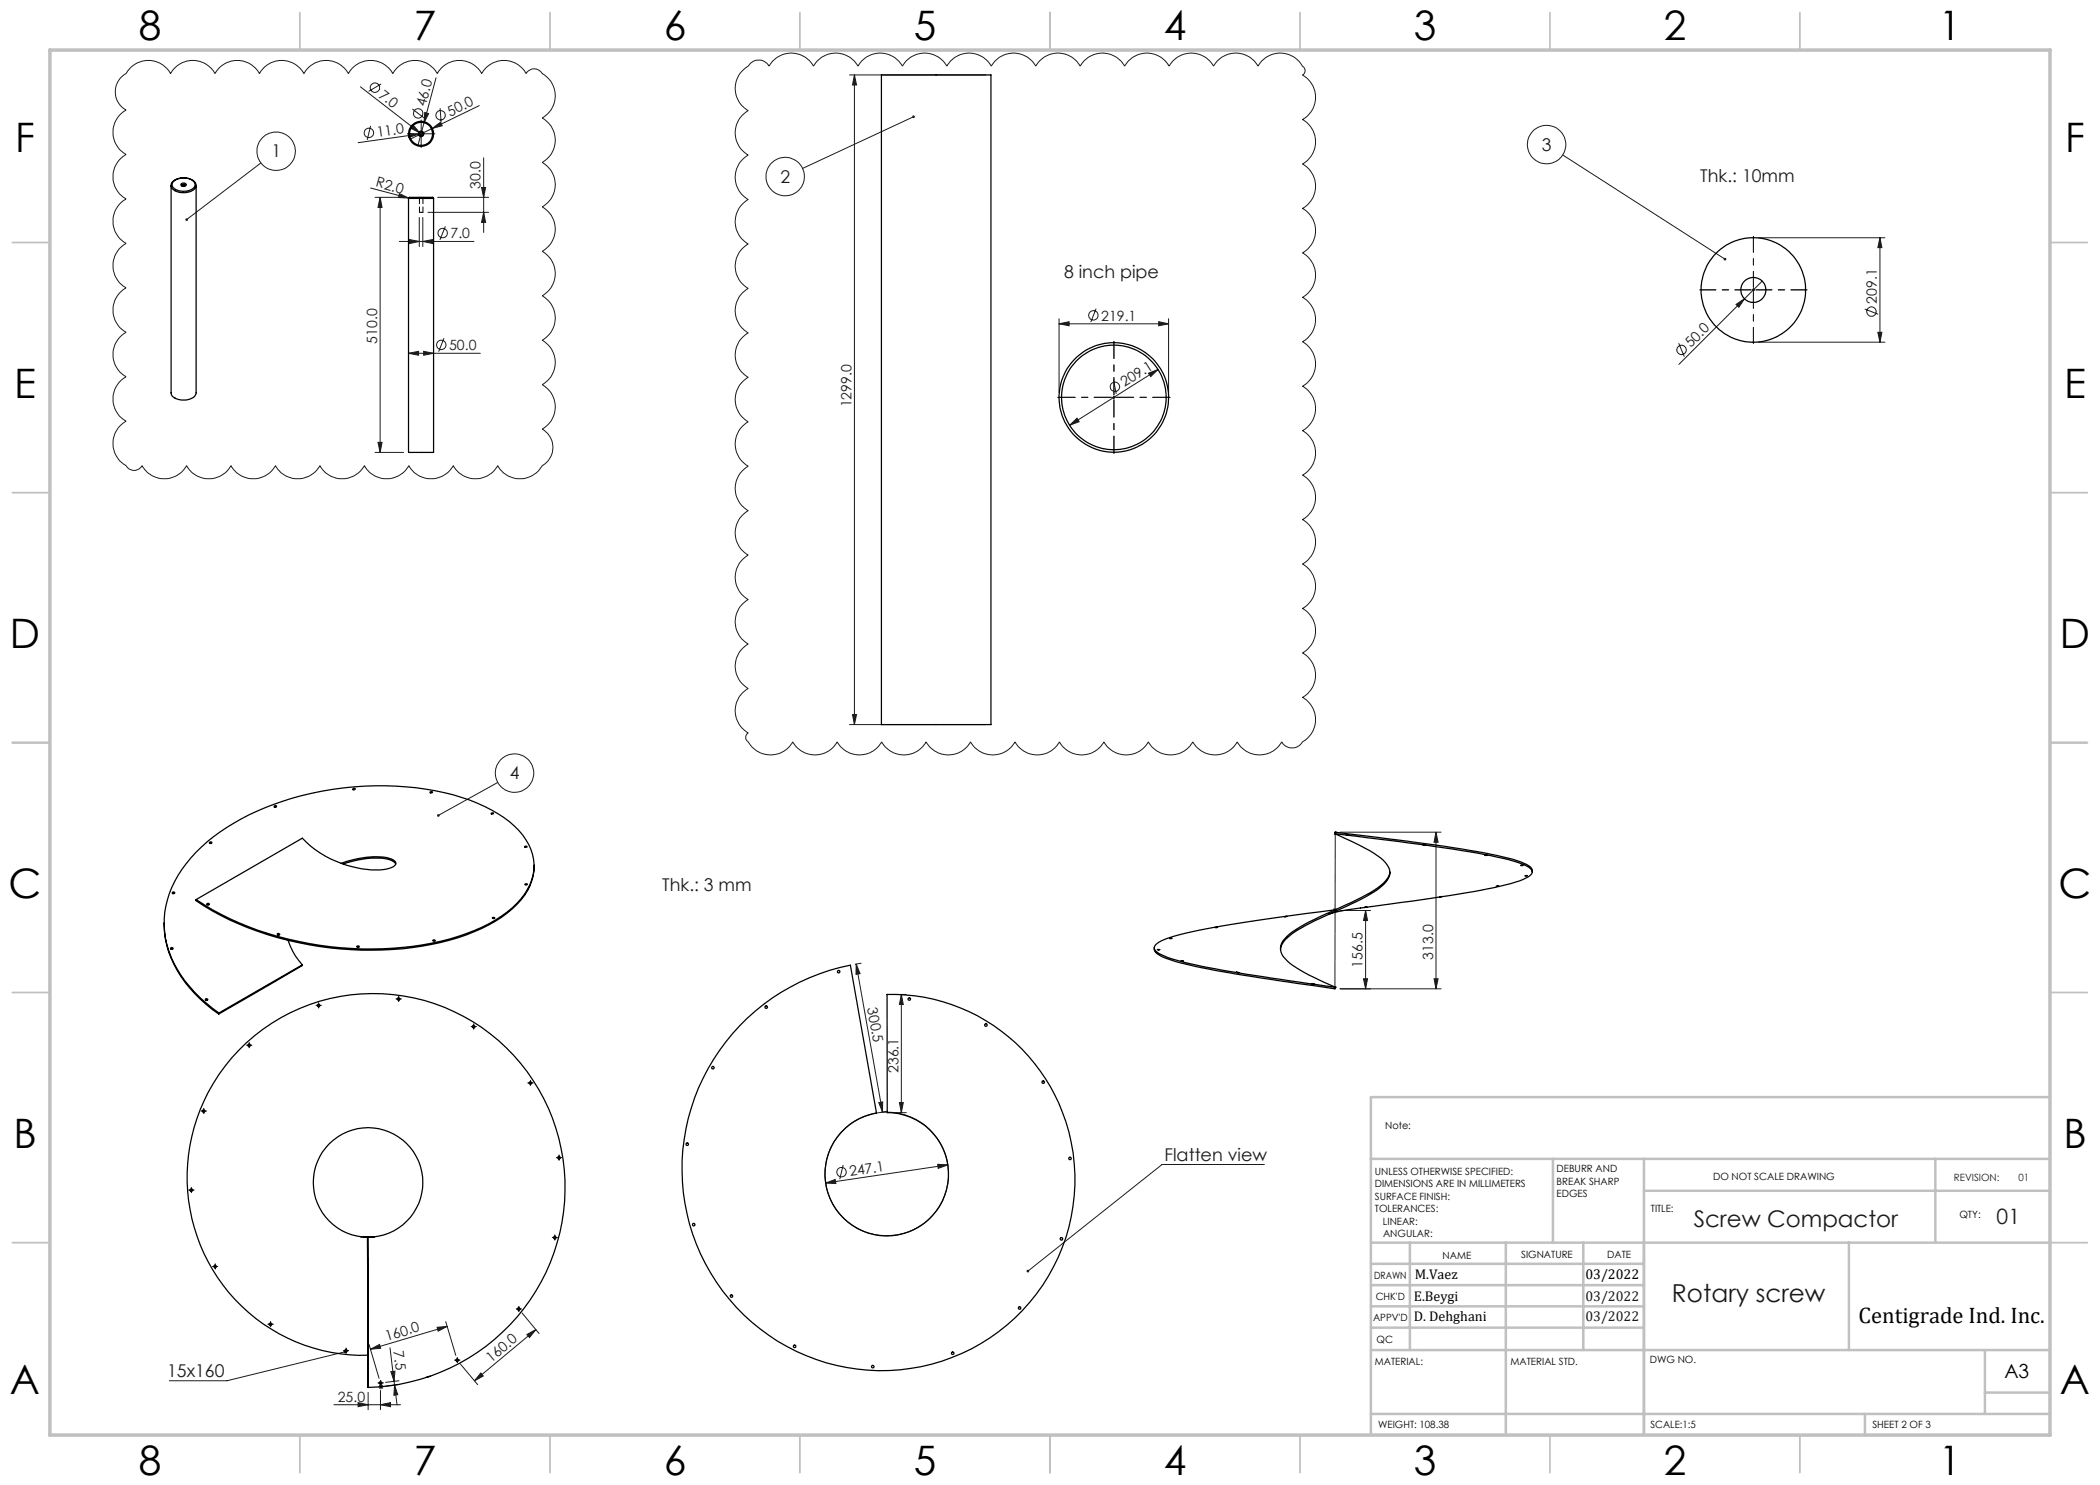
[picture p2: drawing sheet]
<svg xmlns="http://www.w3.org/2000/svg" width="420mm" height="297mm" viewBox="0 0 420 297" stroke-linecap="round" stroke-linejoin="round" font-family="sans-serif">
<g fill="none" stroke="#191924" stroke-width=".2">
<path d="M26.2 13.4a5.1 5.1 0 0 1 7.9 1.3 5.1 5.1 0 0 1 8.9 0 5.1 5.1 0 0 1 8.9 0 5.1 5.1 0 0 1 8.9 0 5.1 5.1 0 0 1 8.9 0 5.1 5.1 0 0 1 8.9 0 5.1 5.1 0 0 1 8.9 0 5.1 5.1 0 0 1 8.8 0 5.1 5.1 0 0 1 8.9 0 1.83 1.83 0 0 1 3.2 0 5.1 5.1 0 0 1 0 8.9 5.1 5.1 0 0 1 0 8.9 5.1 5.1 0 0 1 0 8.9 5.1 5.1 0 0 1 0 8.9 5.1 5.1 0 0 1 0 8.9 5.1 5.1 0 0 1 0 8.8 5.1 5.1 0 0 1 0 8.9 5.1 5.1 0 0 1 0 8.9 4.2 4.2 0 0 1 0 7.3 5.1 5.1 0 0 1-8.8 0 5.1 5.1 0 0 1-8.9 0 5.1 5.1 0 0 1-8.9 0 5.1 5.1 0 0 1-8.9 0 5.1 5.1 0 0 1-8.9 0 5.1 5.1 0 0 1-8.9 0 5.1 5.1 0 0 1-8.9 0 5.1 5.1 0 0 1-8.9 0 5.1 5.1 0 0 1-8.9 0 1.83 1.83 0 0 1-3.2 0 5.1 5.1 0 0 1 0-8.9 5.1 5.1 0 0 1 0-8.9 5.1 5.1 0 0 1 0-8.8 5.1 5.1 0 0 1 0-8.9 5.1 5.1 0 0 1 0-8.9 5.1 5.1 0 0 1 0-8.9 5.1 5.1 0 0 1 0-8.9 5.1 5.1 0 0 1 0-8.9 4.2 4.2 0 0 1 0-7.3zM72.1 17.4l11.9 9.2M76.2 16.8l-2.5 1.5M87.2 15.6l-2.4 8.9M148.4 14.2l1.4-1.2a2.38 2.38 0 0 1 4 .2 5.1 5.1 0 0 1 8.9 0 5.1 5.1 0 0 1 8.9 0 5.1 5.1 0 0 1 8.9 0 5.1 5.1 0 0 1 8.9 0 5.1 5.1 0 0 1 8.9 0 5.1 5.1 0 0 1 8.9 0 5.1 5.1 0 0 1 8.8 0 5.1 5.1 0 0 1 8.9 0 5.1 5.1 0 0 1 8.9 0 5.1 5.1 0 0 1 8.9 0 5.1 5.1 0 0 1 8.9 0 5.1 5.1 0 0 1 9 .1 .99 .99 0 0 1-.1 1.7 5.1 5.1 0 0 1 0 8.9 5.1 5.1 0 0 1 0 8.9 5.1 5.1 0 0 1 0 8.9 5.1 5.1 0 0 1 0 8.9 5.1 5.1 0 0 1 0 8.9 5.1 5.1 0 0 1 0 8.9 5.1 5.1 0 0 1 0 8.9 5.1 5.1 0 0 1 0 8.8 5.1 5.1 0 0 1 0 8.9 5.1 5.1 0 0 1 0 8.9 5.1 5.1 0 0 1 0 8.9 5.1 5.1 0 0 1 0 8.9 5.1 5.1 0 0 1 0 8.9 5.1 5.1 0 0 1 0 8.9 5.1 5.1 0 0 1 0 8.9 2.4 2.4 0 0 1-4.2 0 5.1 5.1 0 0 1-8.9 0 5.1 5.1 0 0 1-8.9 0 5.1 5.1 0 0 1-8.8 0 5.1 5.1 0 0 1-8.9 0 5.1 5.1 0 0 1-8.9 0 5.1 5.1 0 0 1-8.9 0 5.1 5.1 0 0 1-8.9 0 5.1 5.1 0 0 1-8.9 0 5.1 5.1 0 0 1-8.9 0 5.1 5.1 0 0 1-8.9 0 5.1 5.1 0 0 1-8.9 0 5.2 5.2 0 0 1-4.9 2.5 5.2 5.2 0 0 1-4.4-3.3 1.05 1.05 0 0 1 .4-1 5.1 5.1 0 0 1 0-8.9 5.1 5.1 0 0 1 0-8.9 5.1 5.1 0 0 1 0-8.9 5.1 5.1 0 0 1 0-8.9 5.1 5.1 0 0 1 0-8.9 5.1 5.1 0 0 1 0-8.9 5.1 5.1 0 0 1 0-8.9 5.1 5.1 0 0 1 0-8.8 5.1 5.1 0 0 1 0-8.9 5.1 5.1 0 0 1 0-8.9 5.1 5.1 0 0 1 0-8.9 5.1 5.1 0 0 1 0-8.9 5.1 5.1 0 0 1 0-8.9 5.1 5.1 0 0 1 0-8.9 5.1 5.1 0 0 1-1.2-7.9zM169.9 15h27.3M170.9 15l.4 2h-.8zM170.9 15v129.9M52.2 32.6l-14.9 11.3M74.1 37.6l7.6 2M74.1 25.2l-.7 2.8M75 39.5h5.9"/>
<path d="M76 39.5v51M76 39.5l.4 2h-.8zM79.9 38.7l1.8 .9-2-.1zM81.6 26.7l2.1 .1-2 .7zM81.7 39.6l.2 .1M82.5 21.8l2.3 1.8M82.6 25l1.4 1.6-1.9-1zM83.7 26.8l-12.1 1.7M84 26.8h.5M84 26.6l.5 .4M84.2 26.5v.5M84.8 26.7l-1.1 .1"/>
<path d="M84.8 24.5l-1.2 4.5M84.9 22.5l.8 .2-.9 1.8zM86.5 25.7l1.6-1.3 .3 .7zM86.5 25.7l-4.5 2.2M87.5 39.5h10.2M88 21.6l.2 2.9M95.8 21.1l-9.3 4.6M96.3 37.5h.8l-.4 2zM96.7 31.6v14.9M182.7 23.4l-22.2 10.3M312.6 31l32.4 20.8M79.9 48.3h14.9"/>
<path d="M81.9 47.9l2 .4-2 .4zM83.9 43.5v5.8M84.6 48.3l2-.4v.8zM84.6 43.5v5.8M85.6 42.5h12.1M89.1 45.3l-1.1 2.7M96.7 42.5l.4 2h-.8zM350.4 58h.5M350.7 57.7v.5M351.7 47.6h25.3M352.4 56.2l-16.6 16.7M376 47.6l.4 1.9h-.8z"/>
<path d="M376 47.6v20.8M81.7 70.7l2-.4v.7zM81.7 70.7h14.4M84.7 70.3l2 .4-2 .3zM88.8 67.6l-1.1 2.7M211.8 64.8l2-.5v.9zM211.8 63.7v14.8M211.8 64.8h21.9M219.2 61.7l-1 2.7M222.5 79.5h.5M222.7 75.9l.5 2.9M222.8 79.2v.5"/>
<path d="M229.7 74.6l1.9-.7-1.4 1.4zM231.6 73.9l-17.7 11.2M231.7 64.3l2 .5-2 .4zM233.7 63.7v14.8M335.7 68.6l1.2 2.7M347.2 60.9l1.7-1.1-1.1 1.7zM351.7 68.4h25.3M373 61.8l2.6 1.1M375.6 66.5h.8l-.4 1.9zM75 90.5h5.7M75.6 88.5h.8l-.4 2zM213.9 85.1l1.5-1.5 .4 .7z"/>
<path d="M99.6 156.5l-11.9 6.6M169.9 144.9h27.3M170.5 142.9h.8l-.4 2zM267.1 166.4l-.1 31.4M268 166.4h20.2M287.2 166.4l.4 2h-.8zM287.2 166.4v31.4M79.4 199.8h.6M79.7 199.6v.5M171.2 192.8l.8 1.9-.8 .2zM171.2 192.8l5.3 29.6M172.2 192.6l-1.1 .3"/>
<path d="M178.4 198.9h2.9M180.3 198.9v23.6M180.3 198.9l.4 2h-.8zM266.5 182.1h1M266.7 181.7l.7 .8M267.4 181.7l-.7 .8M268 197.8h20.2M268 182.1h6.1M272.7 195.8h.8l-.4 2zM273.1 182.1v15.7M273.1 182.1l.4 2h-.8zM286.8 195.8h.8l-.4 2z"/>
<path d="M49.6 209.1h.5M49.8 208.8v.5M63.5 201.1h.5M63.7 200.8v.6M94.5 205.3h.5M94.7 205.1v.5M105.8 216.6h.5M106.1 216.4v.4M38 238h.5M38.3 237.8v.5M40.5 222.2h.5M40.7 222v.5"/>
<path d="M111.5 231.6h.5M111.8 231.3v.5M165.1 236.6l1.9-.7 .2 .8zM168.6 233l-.6 2.8M175.8 220.5l.7-.1v2zM177.5 222.2l-1.2 .2M178.5 222.5h2.8M179.9 220.5h.8l-.4 2zM187.5 232.9l2.1 .1-2 .7zM189.6 233l-24.5 3.6M252.9 232.9h-20.5l-26.8 21.3M42.8 253.3h.5"/>
<path d="M43 253v.6M110.7 247.5h.5M110.9 247.3v.5M53.8 264.9h.6M54.1 264.6v.5M68.9 270.2h.6M69 270.4l-23.6 5.8h-11.5M69.2 269.9v.5M73.6 278.5v3.4M73.8 268.9l2 6.8M74.1 269.8l1.8-.9 .2 .8zM75.7 277.4h1"/>
<path d="M75.8 277l.8 .7M75.8 276.6h.6M76.1 278.1v3.8M76.1 276.4v.5M76.2 276.9v.9M76.6 277l-.8 .7M78 269.6l.8 6.7M78.2 274.3l.8-.1-.2 2.1zM78.8 276.3l.1 .7M78.9 277l.7 1.9-.8 .1zM78.9 277l.5 4M79.8 276.2l-2.7 .3"/>
<path d="M79.9 276.9l-2.7 .3M87.4 265.5l2-.2-1.8 .9zM89.1 264.3l2.1 6.8M89.4 265.3l-15.3 4.5M91.2 272.1h.5M91.4 271.8v.5M92.1 272.8l3.4 4.1M96.2 274.6l.5 .6-1.8 1zM103.5 261.8h.5M103.8 261.5v.5M104.4 262.6l3.4 4.1M105.4 266.9l1.8-1-1.3 1.6z"/>
<path d="M107.2 265.9l-12.3 10.3M66.8 280.9h13.3M71.6 280.5l2 .4-2 .4zM76.1 280.9l2-.4v.8z"/>
<circle cx="75" cy="17.5" r=".94"/>
<circle cx="55.2" cy="30.3" r="3.8"/>
<circle cx="73.8" cy="26.6" r=".94"/>
<circle cx="83.6" cy="22.7" r=".96"/>
<circle cx="88.1" cy="23.1" r=".94"/>
<circle cx="157.1" cy="35.3" r="3.8"/>
<circle cx="309.3" cy="28.9" r="3.8"/>
<circle cx="88.5" cy="46.6" r=".94"/>
<circle cx="88.3" cy="69" r=".94"/>
<circle cx="218.7" cy="63.1" r=".94"/>
<circle cx="223" cy="77.4" r=".94"/>
<circle cx="336.3" cy="70" r=".93"/>
<circle cx="374.3" cy="62.3" r=".95"/>
<circle cx="102.9" cy="154.6" r="3.8"/>
<circle cx="168.3" cy="234.4" r=".94"/>
<circle cx="177.3" cy="234.8" r="12.4"/>
</g>
<g fill="none" stroke="#191924" stroke-width=".2" stroke-dasharray="15.2 1.3 1.3 1.3">
<path d="M83.7 26.8h-2.2M84.2 26.3v-2.3M84.2 27.3v2.2M84.7 26.8h2.3M79.5 199.8h-.3M79.7 199.5v-.2M80 199.8h.2M49.6 209h-.2M49.9 208.8v-.3M49.9 209.3v.2M50.1 209h.3M63.5 201.1h-.3"/>
<path d="M63.7 200.8v-.2M63.7 201.3v.3M64 201.1h.2M79.7 200v.3M94.5 205.3h-.3M94.7 205.1v-.3M94.7 205.6v.2M95 205.3h.2M105.8 216.6h-.2M106.1 216.3v-.2M106.1 216.8v.3M106.3 216.6h.3"/>
<path d="M38 238h-.2M38.3 237.8v-.3M38.3 238.3v.2M38.5 238h.3M40.5 222.2h-.2M40.8 222v-.3M40.8 222.5v.2M41 222.2h.3M111.6 231.5h-.3M111.8 231.3v-.3M111.8 231.8v.2M112.1 231.5h.2"/>
<path d="M42.8 253.3h-.3M43 253v-.2M43 253.5v.3M43.3 253.3h.2M110.7 247.5h-.2M111 247.3v-.3M111 247.8v.2M111.2 247.5h.3M53.9 264.8h-.3M54.1 264.6v-.3M54.1 265.1v.2M54.4 264.8h.2"/>
<path d="M69 270.1h-.3M69.2 269.9v-.3M69.2 270.4v.2M69.5 270.1h.2M75.9 276.6h-.3M76.1 276.3v-.2M76.1 276.8v.3M76.4 276.6h.2M91.2 272h-.2M91.5 271.8v-.3M91.5 272.3v.2M91.7 272h.3"/>
<path d="M103.5 261.8h-.2M103.8 261.5v-.2M103.8 262v.3M104 261.8h.3"/>
</g>
<path d="M222.3 79.5h-10.7M222.8 79v-10.7M222.8 80v10.7M223.3 79.5h10.7" fill="none" stroke="#191924" stroke-width=".2" stroke-dasharray="15.2 1.3 1.3 1.3" stroke-dashoffset="11.8"/>
<path d="M350.2 58h-10.2M350.7 57.5v-10.2M350.7 58.5v10.2M351.2 58h10.2" fill="none" stroke="#191924" stroke-width=".2" stroke-dasharray="15.2 1.3 1.3 1.3" stroke-dashoffset="12"/>
<g fill="none" stroke="#c0c0c0" stroke-width=".35">
<path d="M60 2.5v7.5M110 2.5v7.5M160 2.5v7.5M210 2.5v7.5M260 2.5v7.5M310 2.5v7.5M360 2.5v7.5M2.5 48.5h7.5M410 48.5h7.5M2.5 98.5h7.5M410 98.5h7.5M2.5 148.5h7.5"/>
<path d="M410 148.5h7.5M2.5 198.5h7.5M410 198.5h7.5M2.5 248.5h7.5M410 248.5h7.5M60 287v7.5M110 287v7.5M160 287v7.5M210 287v7.5M260 287v7.5M310 287v7.5M360 287v7.5"/>
</g>
<g fill="none" stroke="#c0c0c0" stroke-width=".5">
<path d="M410 219.4h-135.8v67.4M274.2 231.8h135.8M310.6 231.8v16.7M328.8 231.8v55.2M328.8 238.2h81.2M387.1 231.8v16.7M274.2 248.5h135.8M274.2 257h54.6M274.2 252.8h54.6M282 248.5v21.5M301.2 248.5v38.3M316.7 248.5v21.5"/>
<path d="M369.8 248.5v21.5M274.2 265.5h54.6M274.2 261.3h54.6M274.2 270h135.8M397 270v12.8M397 278.5h13M274.2 282.8h135.8M373 282.8v4.2"/>
</g>
<path d="M10 10h400v277h-400z" fill="none" stroke="#c0c0c0" stroke-width=".7"/>
<g fill="#191924">
<path d="M82.6 25l1.4 1.6-1.9-1z"/>
<path d="M79.9 38.7l1.8 .9-2-.1z"/>
<path d="M81.6 26.7l2.1 .1-2 .7z"/>
<path d="M86.5 25.7l1.6-1.3 .3 .7z"/>
<path d="M347.2 60.9l1.7-1.1-1.1 1.7z"/>
<path d="M84.9 22.5l.8 .2-.9 1.8z"/>
<path d="M37.1 43.7v.4l.2-.2-.2 .2a.27 .27 0 0 0 .4 .1 .27 .27 0 0 0 0-.4 .27 .27 0 0 0-.4-.1zM182.5 23.2a.27 .27 0 0 0 .2 .4 .27 .27 0 0 0 .3-.4l-.3 .2 .2-.2-.2-.1zM344.8 51.6l-.1 .1a.27 .27 0 0 0 .2 .4 .27 .27 0 0 0 .3-.1l-.2-.2 .2 .2a.28 .28 0 0 0 0-.4 .28 .28 0 0 0-.4 0zM87.5 162.9v.3l.2-.1-.2 .1a.27 .27 0 0 0 .4 .1 .27 .27 0 0 0 0-.4 .27 .27 0 0 0-.4 0z"/>
<path d="M78.9 277l.7 1.9-.8 .1zM78.2 274.3l.8-.1-.2 2.1z"/>
<path d="M187.5 232.9l.1 .8 2-.7zM165.1 236.6l2.1 .1-.2-.8z"/>
<path d="M273.1 182.1l.4 2h-.8zM272.7 195.8h.8l-.4 2z"/>
<path d="M205.4 254v.4l.2-.2-.2 .2a.27 .27 0 0 0 .4 0 .27 .27 0 0 0 0-.4 .27 .27 0 0 0-.4 0zM68.8 270.2a.27 .27 0 0 0 .1 .4 .27 .27 0 0 0 .4-.3l-.3 .1 .3-.1-.3-.2z"/>
<path d="M175.8 220.5l.7-.1v2zM171.2 192.8l.8 1.9-.8 .2z"/>
<path d="M84.7 70.3l2 .4-2 .3zM81.7 70.7l2-.4v.7zM84.6 48.3l2-.4v.8zM81.9 47.9l2 .4-2 .4z"/>
<path d="M211.8 64.8l2-.5v.9zM231.7 64.3l2 .5-2 .4z"/>
<path d="M76.1 280.9l2-.4v.8zM71.6 280.5l2 .4-2 .4z"/>
<path d="M87.4 265.5l2-.2-1.8 .9zM74.1 269.8l1.8-.9 .2 .8z"/>
<path d="M213.9 85.1l1.9-.8-.4-.7zM229.7 74.6l.5 .7 1.4-1.4z"/>
<path d="M96.2 274.6l.5 .6-1.8 1zM105.4 266.9l1.8-1-1.3 1.6z"/>
<path d="M96.7 42.5l.4 2h-.8zM96.3 37.5h.8l-.4 2zM170.5 142.9h.8l-.4 2zM170.9 15l.4 2h-.8z"/>
<path d="M76 39.5l.4 2h-.8zM75.6 88.5h.8l-.4 2zM376 47.6l.4 1.9h-.8zM375.6 66.5h.8l-.4 1.9zM180.3 198.9l.4 2h-.8zM179.9 220.5h.8l-.4 2zM287.2 166.4l.4 2h-.8zM286.8 195.8h.8l-.4 2z"/>
</g>
<g fill="none" stroke="#000" stroke-width=".25">
<path d="M176.3 15h21.9v129.9h-21.9zM34.2 37.1v41.5a1.91 1.91 0 0 0 2 1.4 2.69 2.69 0 0 0 3-1.3v-41.6M34.2 37.1a2.26 2.26 0 0 0 2.6 1.5 2.35 2.35 0 0 0 2.4-1.5M34.7 36.3a3 3 0 0 1 4.2 .3 1.3 1.3 0 0 1-1.4 1.6 2.75 2.75 0 0 1-3.1-1.1l.1-.4zM36.2 36.8a.6 .6 0 0 1 1.1 .2 .59 .59 0 0 1-.6 .3 .59 .59 0 0 1-.5-.4zM36.4 37a.42 .42 0 0 1 .7 .1l-.4 .1h-.3zM39.2 37.1a2.19 2.19 0 0 0-2.5-1.5 2.15 2.15 0 0 0-2.5 1.5M39.2 37.1h.1M81.7 39.7l.2-.2h4.7l.1 .2M81.7 39.7v50.8h5v-50.8M81.7 39.7h5M70.6 157.8v-.1a.21 .21 0 0 1 .3-.1 .21 .21 0 0 1 .1 .3l-.3 .1z"/>
<path d="M86 158.4h.1a.21 .21 0 0 1 .2-.1 .21 .21 0 0 1 .2 .2l-.3 .1-.2-.1zM34.5 178.5v-.1a.23 .23 0 0 1 .3 0 .23 .23 0 0 1 .1 .2l-.1 .1a.19 .19 0 0 1-.3 0 .19 .19 0 0 1 0-.2zM34.9 178.7h-.4M39.2 179.9a63.9 63.9 0 0 0 37.3 9.9 48.8 48.8 0 0 0 22.6-5.8 15.8 15.8 0 0 0 7.3-8.1 9.7 9.7 0 0 0-2.6-9.8 28.3 28.3 0 0 0-13.2-7.1 60.6 60.6 0 0 0-43.8 5.6 28.5 28.5 0 0 0-12.9 14.1 18 18 0 0 0 3.1 17.5 30.4 30.4 0 0 0 6.8 6.4M41.9 168.5a.22 .22 0 0 1 .3-.2 .22 .22 0 0 1 .1 .4h-.3zM42.3 168.7h-.3M54.9 161.2a.21 .21 0 0 1 .2-.1 .21 .21 0 0 1 .2 .2l-.1 .1a.23 .23 0 0 1-.2 .1 .23 .23 0 0 1-.2-.2zM55.2 161.4h-.3M68.2 172.7a17.4 17.4 0 0 1 9.7-1l.5 .1a.83 .83 0 0 1 .8 .9 .83 .83 0 0 1-.8 .8 14.7 14.7 0 0 1-9.1-.5 20.2 20.2 0 0 1-8.8-5.4l-21.3 12.3M68.6 172.8a15.1 15.1 0 0 1 9.8-.7l.6 .4 .1 .3M98.3 162.6h.3l.1 .1-.4 .1zM104.9 169.4l.2-.2 .3 .1-.2 .2z"/>
<path d="M105 176.8l.3-.1 .2 .2-.3 .1zM106.8 173a11 11 0 0 1-4.4 8.8 33.9 33.9 0 0 1-16 7.1 66.6 66.6 0 0 1-44-6.7l-3.2-2.1v-.2M266.9 166.7l.1 .1M266.9 166.7l1.1 .5a37.8 37.8 0 0 1 8.6 4.8l.5 .5a2.77 2.77 0 0 1-.3 4.4 32.5 32.5 0 0 1-8.6 4.8l-1 .5a46.1 46.1 0 0 0-9.2 4.9 4.1 4.1 0 0 0-1.9 2.8M267 166.8a393.5 393.5 0 0 1 32.4 4.6 17.1 17.1 0 0 1 6.7 2.4 .8 .8 0 0 1-.1 1.3 23.3 23.3 0 0 1-8.4 2.7 604.3 604.3 0 0 1-26.9 4l-2.8 .4-2.2 .7M267.1 166.4h.1M267.1 166.4a439.4 439.4 0 0 1 32.3 4.7 18.2 18.2 0 0 1 6.7 2.4l.3 .6M267.1 166.4l-.1 .4M267.1 166.4l-.2 .3M269.8 167.1l-.5-.1 .5 .1M278 174.4a5.9 5.9 0 0 1-3.2 3.7l-4.6 2.4-4.2 2a32.3 32.3 0 0 0-8.6 4.8 2.89 2.89 0 0 0 0 4.8 35.4 35.4 0 0 0 9.7 5.3M284.6 169l.5 .1z"/>
<path d="M287.9 179.3h.5zM296.9 171l.5 .1zM299.3 177.2h.5zM304.1 173.1h.5zM305 175.2l.5-.1zM306.5 174.1v.3M32.8 184.5a19 19 0 0 0 5.1 13.1l1 1.1a29.7 29.7 0 0 0 4.8 4.1M34.2 189.8h.3M41.5 180.7a.22 .22 0 0 1 .2 0 .22 .22 0 0 1 .1 .2h-.3zM41.5 180.9h.3M55.6 187h.2M57.6 188.1l.1 .2a13.1 13.1 0 0 0 2.8 4.7"/>
<path d="M60.5 193l-.1 .1-16.7 9.7M60.5 193l-16.7 9.6M71.4 189.3h.4a.23 .23 0 0 1-.2 .2 .23 .23 0 0 1-.2-.2zM86.6 188.1l.2-.1 .3 .1-.2 .1zM98.5 183.5h.3l.2 .2h-.5zM230.9 189.5v.5a5 5 0 0 0 3.3 2l.9 .3a257.7 257.7 0 0 0 28.1 4.9l3.8 .6 .1-.4M231.5 189.9h.5zM233.9 187.7h.5zM236.2 192.2h.5zM243 185.5h.5zM247.3 194.4l.5 .1zM256.9 183.3h.5z"/>
<path d="M262.9 196.8h-.5h.5M267.1 197.4h.1M267.1 182a318.2 318.2 0 0 0-31 4.9 11.3 11.3 0 0 0-5 2 .91 .91 0 0 0 .4 1.6 23.1 23.1 0 0 0 7.7 2.5 440.9 440.9 0 0 0 27.9 4.4M273.4 181.4l-.5 .1 .5-.1M41.1 200h.4M43.8 202.6l-.1 .2M149.4 203.7a42.6 42.6 0 0 1 20.7-10.7l5.2 29.6a12.4 12.4 0 0 0-9.4 17.1 12.4 12.4 0 0 0 18.8 5 12.4 12.4 0 0 0 .4-19.5 12.5 12.5 0 0 0-7.7-2.7v-23.6a37 37 0 0 1 33.3 54.5 39.1 39.1 0 0 1-64.9 6.4 41 41 0 0 1 3.6-56.1zM72.1 247.3l.3 .1M72.6 247.4h.9M73.5 247.4l.1 30.1M73.5 247.4h.1M73.6 247.4v30.1"/>
<path d="M74.6 247.4h-.9M74.9 247.4h-.2M73.6 271a35.6 35.6 0 0 1-30.9-54.3 37.8 37.8 0 0 1 66.1 3 40 40 0 0 1-35.2 57.8M73.6 277.5h.1M86 275.2l-.8 .3"/>
<circle cx="84.2" cy="26.8" r=".35"/>
<circle cx="84.2" cy="26.8" r="2.3"/>
<circle cx="84.2" cy="26.8" r="2.5"/>
<circle cx="84.2" cy="26.8" r=".56"/>
<circle cx="350.7" cy="58" r="10.5"/>
<circle cx="350.7" cy="58" r="2.51"/>
<circle cx="222.8" cy="79.5" r="10.5"/>
<circle cx="222.8" cy="79.5" r="10.9"/>
<circle cx="34.4" cy="189.7" r=".22"/>
<circle cx="41.3" cy="199.9" r=".22"/>
<circle cx="55.7" cy="186.9" r=".22"/>
<circle cx="79.7" cy="199.8" r=".26"/>
<circle cx="167.7" cy="194.3" r=".24"/>
<circle cx="181.9" cy="199.8" r=".25"/>
<circle cx="49.8" cy="209.1" r=".25"/>
<circle cx="63.7" cy="201.1" r=".26"/>
<circle cx="94.7" cy="205.3" r=".26"/>
<circle cx="106.1" cy="216.6" r=".25"/>
<circle cx="142.6" cy="213.5" r=".25"/>
<circle cx="153.3" cy="201.4" r=".25"/>
<circle cx="197.2" cy="205" r=".26"/>
<circle cx="208.6" cy="216.4" r=".25"/>
<circle cx="38.3" cy="238" r=".26"/>
<circle cx="40.7" cy="222.2" r=".25"/>
<circle cx="73.6" cy="236.5" r="11"/>
<circle cx="111.8" cy="231.5" r=".26"/>
<circle cx="137.4" cy="228.8" r=".25"/>
<circle cx="214" cy="231.7" r=".25"/>
<circle cx="43" cy="253.3" r=".26"/>
<circle cx="111" cy="247.5" r=".26"/>
<circle cx="138.7" cy="244.9" r=".26"/>
<circle cx="146.3" cy="259.2" r=".24"/>
<circle cx="212.3" cy="247.8" r=".25"/>
<circle cx="54.1" cy="264.9" r=".25"/>
<circle cx="69.2" cy="270.2" r=".25"/>
<circle cx="76.1" cy="276.6" r=".25"/>
<circle cx="91.5" cy="272" r=".26"/>
<circle cx="103.7" cy="261.8" r=".25"/>
<circle cx="158.9" cy="269.3" r=".25"/>
<circle cx="174.6" cy="273.3" r=".25"/>
<circle cx="190.5" cy="270.7" r=".25"/>
<circle cx="203.9" cy="261.6" r=".25"/>
</g>
<path d="M84.2 39.7h.4h-.7h.3" fill="none" stroke="#000" stroke-width=".2" stroke-dasharray="1.3 .6" stroke-dashoffset=".7"/>
<path d="M81.7 39.7h5M83.7 39.5l.2 .2M84.6 39.7l.2-.2M83.9 42.5h.3M84.2 42.5h.4" fill="none" stroke="#000" stroke-width=".2" stroke-dasharray="1.3 .6"/>
<path d="M83.9 39.7v2.8M84.6 42.5v-2.8" fill="none" stroke="#000" stroke-width=".2" stroke-dasharray="1.3 .6" stroke-dashoffset=".2"/>
<g font-size="8.1">
<text x="27.8" y="8">8</text>
<text x="82.8" y="8">7</text>
<text x="132.8" y="8">6</text>
<text x="182.8" y="8">5</text>
<text x="232.8" y="8">4</text>
<text x="282.8" y="8">3</text>
<text x="332.8" y="8">2</text>
<text x="387.8" y="8">1</text>
<text x="3" y="30.4">F</text>
<text x="413" y="30.4">F</text>
<text x="2.8" y="79.6">E</text>
<text x="412.8" y="79.6">E</text>
<text x="2" y="129.6">D</text>
<text x="412" y="129.6">D</text>
<text x="1.7" y="179.6">C</text>
<text x="411.7" y="179.6">C</text>
<text x="2.7" y="229.6">B</text>
<text x="412.7" y="229.6">B</text>
<text x="2" y="278.9">A</text>
<text x="412" y="278.9">A</text>
<text x="27.8" y="295">8</text>
<text x="82.8" y="295">7</text>
<text x="132.8" y="295">6</text>
<text x="182.8" y="295">5</text>
<text x="232.8" y="295">4</text>
<text x="282.8" y="295">3</text>
<text x="332.8" y="295">2</text>
<text x="387.8" y="295">1</text>
</g>
<text font-size="4.9" fill="#191924" x="334.4" y="260.3">Rotary screw</text>
<text font-size="4.6" fill="#191924" x="338.7" y="245.3">Screw Compactor</text>
<text font-size="4.5" x="371.7" y="264.6">Centigrade Ind. Inc.</text>
<text font-size="4.2" fill="#191924" x="399.3" y="244.8">01</text>
<text font-size="3.9" x="400.9" y="275.5">A3</text>
<g font-size="3.5" fill="#191924">
<text x="54.3" y="31.5">1</text>
<text x="308.4" y="30.1">3</text>
<text x="156.1" y="36.6">2</text>
<text x="340.1" y="36.5">Thk.: 10mm</text>
<text x="212.8" y="55.6">8 inch pipe</text>
<text x="101.9" y="155.9">4</text>
<text x="132.4" y="178.3">Thk.: 3 mm</text>
<text x="232.9" y="232.1">Flatten view</text>
<text x="33.4" y="275.4">15x160</text>
</g>
<g font-size="2.8" fill="#191924">
<text x="75.6" y="19.3" transform="rotate(38 75.6 19.3)">7.0</text>
<text x="85.1" y="21.4" transform="rotate(-75 85.1 21.4)">46.0</text>
<text x="90" y="23.3" transform="rotate(-26 90 23.3)">50.0</text>
<text x="75.5" y="27.4" transform="rotate(-8 75.5 27.4)">11.0</text>
<text x="75" y="37.3" transform="rotate(15 75 37.3)">R2.0</text>
<text x="96.1" y="37.8" transform="rotate(-90 96.1 37.8)">30.0</text>
<text x="90.1" y="47.7">7.0</text>
<text x="220.3" y="64.1">219.1</text>
<text x="375.4" y="60.8" transform="rotate(-90 375.4 60.8)">209.1</text>
<text x="75.4" y="68.7" transform="rotate(-90 75.4 68.7)">510.0</text>
<text x="89.8" y="70">50.0</text>
<text x="338.2" y="69.6" transform="rotate(-45 338.2 69.6)">50.0</text>
<text x="224.9" y="77.4" transform="rotate(-32 224.9 77.4)">209.1</text>
<text x="170.3" y="81.5" transform="rotate(-90 170.3 81.5)">1299.0</text>
<text x="286.6" y="191.9" transform="rotate(-90 286.6 191.9)">313.0</text>
<text x="272.5" y="193.5" transform="rotate(-90 272.5 193.5)">156.5</text>
<text x="173.5" y="201.7" transform="rotate(80 173.5 201.7)">300.5</text>
<text x="179.7" y="214.6" transform="rotate(-90 179.7 214.6)">236.1</text>
<text x="170" y="235.2" transform="rotate(-8 170 235.2)">247.1</text>
<text x="317.1" y="260.1">03/2022</text>
<text x="77.3" y="268.2" transform="rotate(-17 77.3 268.2)">160.0</text>
<text x="317.1" y="264.2">03/2022</text>
<text x="78.7" y="270.2" transform="rotate(83 78.7 270.2)">7.5</text>
<text x="98.2" y="272.6" transform="rotate(-40 98.2 272.6)">160.0</text>
<text x="67.6" y="280.3">25.0</text>
</g>
<g font-size="2.8">
<text x="282.9" y="255.9">M.Vaez</text>
<text x="317.1" y="255.9">03/2022</text>
<text x="282.8" y="260.1">E.Beygi</text>
<text x="282.8" y="264.2">D. Dehghani</text>
</g>
<g font-size="2">
<text x="277" y="225.8">Note:</text>
<text x="275" y="234.9">UNLESS OTHERWISE SPECIFIED:</text>
<text x="275" y="237.4">DIMENSIONS ARE IN MILLIMETERS</text>
<text x="275" y="239.9">SURFACE FINISH:</text>
<text x="311.3" y="234.5">DEBURR AND</text>
<text x="311.3" y="237">BREAK SHARP</text>
<text x="311.3" y="239.5">EDGES</text>
<text x="342.6" y="236">DO NOT SCALE DRAWING</text>
<text x="275" y="242.4">TOLERANCES:</text>
<text x="276.6" y="244.9">LINEAR:</text>
<text x="330.2" y="242.4">TITLE:</text>
<text x="391.9" y="243.7">QTY:</text>
<text x="276.6" y="247.4">ANGULAR:</text>
<text x="288.5" y="251.7">NAME</text>
<text x="304.2" y="251.7">SIGNATURE</text>
<text x="321.4" y="251.7">DATE</text>
<text x="274.8" y="255.9">DRAWN</text>
<text x="275.1" y="260.1">CHK'D</text>
<text x="274.6" y="264.2">APPV'D</text>
<text x="275.3" y="268.5">QC</text>
<text x="275" y="273">MATERIAL:</text>
<text x="302.1" y="273">MATERIAL STD.</text>
<text x="330" y="272.5">DWG NO.</text>
<text x="275.6" y="285.6">WEIGHT: 108.38</text>
<text x="330.1" y="285.6">SCALE:1:5</text>
<text x="374.5" y="285.6">SHEET 2 OF 3</text>
</g>
<g font-size="2" fill="#191924">
<text x="390.8" y="236.1">REVISION:</text>
<text x="403.7" y="236.1">01</text>
</g>
</svg>
